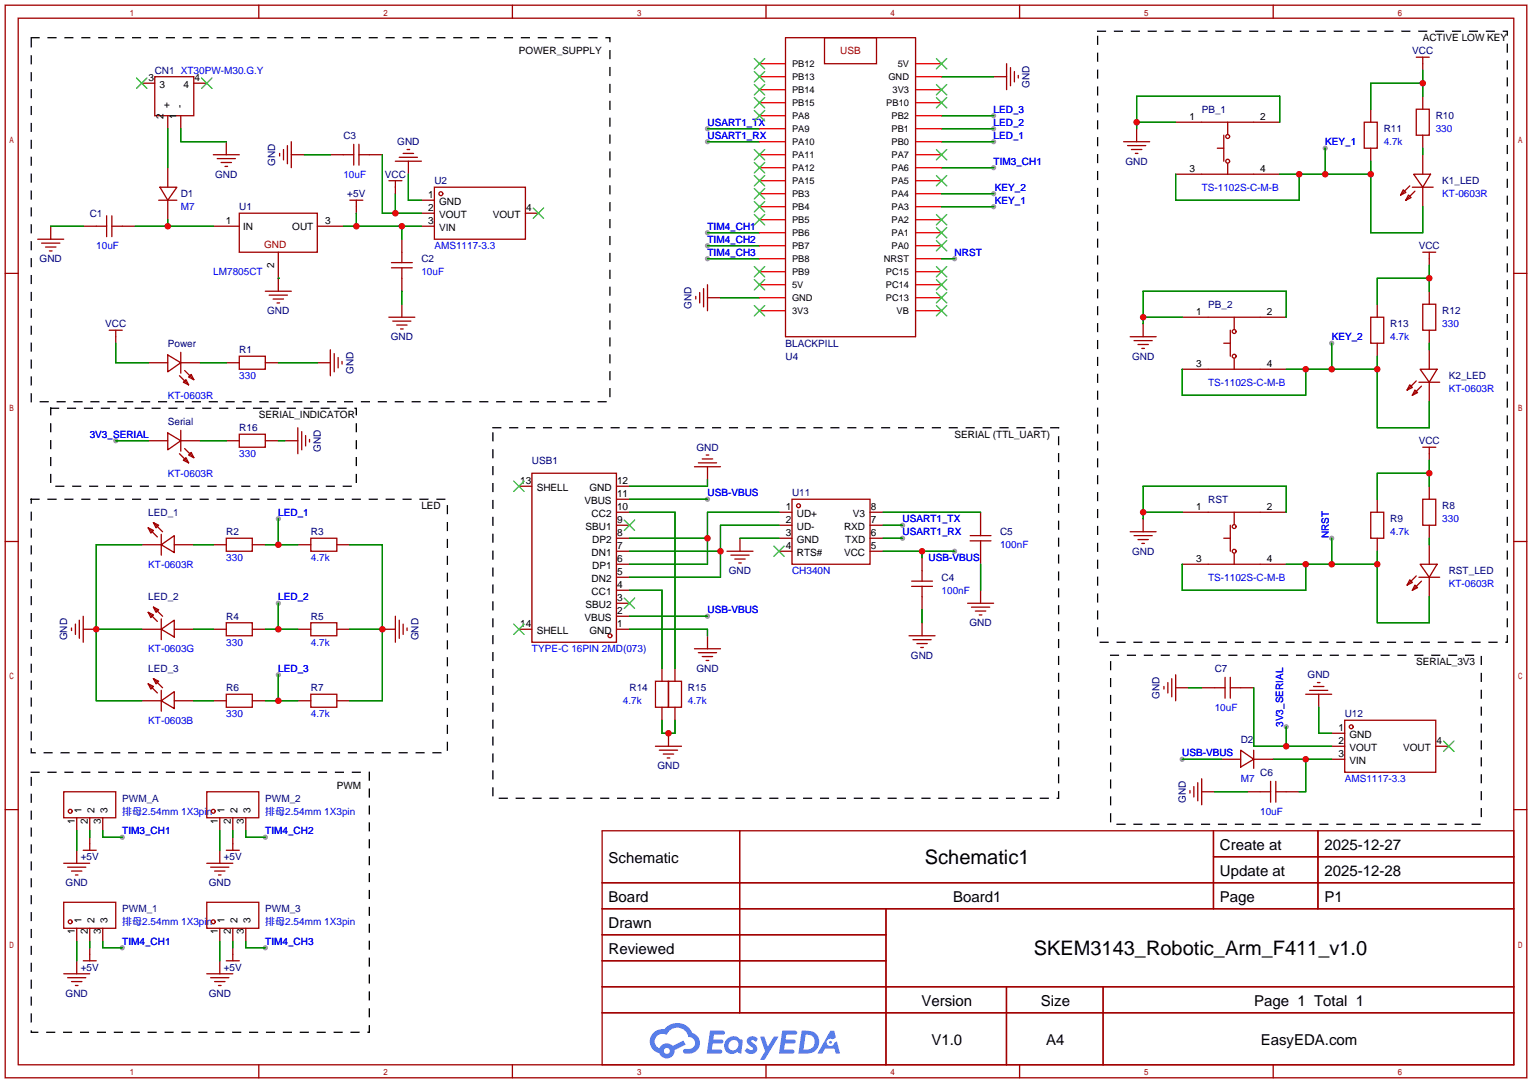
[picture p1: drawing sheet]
<svg xmlns="http://www.w3.org/2000/svg" width="299mm" height="212mm" viewBox="0 0 299 212" stroke-linecap="round" stroke-linejoin="round" font-family="sans-serif">
<g fill="#999">
<circle cx="138.2" cy="48" r=".51"/>
<circle cx="138.2" cy="45.5" r=".51"/>
<circle cx="138.2" cy="50.5" r=".51"/>
<circle cx="138.2" cy="25.1" r=".51"/>
<circle cx="138.2" cy="27.7" r=".51"/>
<circle cx="194.1" cy="27.7" r=".51"/>
<circle cx="194.1" cy="25.1" r=".51"/>
<circle cx="194.1" cy="22.6" r=".51"/>
<circle cx="194.1" cy="32.8" r=".51"/>
<circle cx="54.4" cy="101.3" r=".51"/>
<circle cx="54.4" cy="117.9" r=".51"/>
<circle cx="54.4" cy="131.8" r=".51"/>
<circle cx="260.1" cy="105.2" r=".51"/>
<circle cx="258.8" cy="29" r=".51"/>
<circle cx="260.1" cy="67.1" r=".51"/>
<circle cx="23.9" cy="163.6" r=".51"/>
<circle cx="23.9" cy="185.2" r=".51"/>
<circle cx="51.8" cy="185.2" r=".51"/>
<circle cx="51.8" cy="163.6" r=".51"/>
<circle cx="138.2" cy="97.5" r=".51"/>
<circle cx="138.2" cy="120.4" r=".51"/>
<circle cx="186.4" cy="107.7" r=".51"/>
<circle cx="176.3" cy="102.6" r=".51"/>
<circle cx="176.3" cy="105.2" r=".51"/>
<circle cx="251.2" cy="142" r=".51"/>
<circle cx="230.9" cy="148.3" r=".51"/>
<circle cx="22.6" cy="86.1" r=".51"/>
<circle cx="186.4" cy="50.5" r=".51"/>
<circle cx="194.1" cy="40.4" r=".51"/>
<circle cx="194.1" cy="37.8" r=".51"/>
</g>
<g fill="none" stroke="#a10000" stroke-width=".25">
<path d="M1 1h297.2v209.6h-297.2zM3.6 3.6h292.1v204.4h-292.1zM50.5 1v2.6M100.1 1v2.6M149.6 1v2.6M199.1 1v2.6M248.7 1v2.6M1 53.4h2.6M295.7 53.4h2.5M1 105.8h2.6M295.7 105.8h2.5M1 158.2h2.6"/>
<path d="M295.7 158.2h2.5M117.6 162.3h178.1v45.7h-178.1zM117.6 172.5h178.1M117.6 177.5h178.1M144.5 162.3v35.6M173 177.5v30.5M237 162.3v15.2M237 167.4h58.7M257.4 162.3v15.2M117.6 182.6h55.4M117.6 192.8h178.1M117.6 187.7h55.4"/>
<path d="M117.6 197.9h178.1M196.6 192.8v15.2M215.4 192.8v15.2M50.5 208v2.6M100.1 208v2.6M149.6 208v2.6M199.1 208v2.6M248.7 208v2.6"/>
</g>
<g fill="#5487ff">
<path d="M146.2 202.7a1.3 1.3 0 0 1 1.8 .3l-.4 .6a.54 .54 0 0 0-.9-.2l.1 .2a1.58 1.58 0 0 1 1.1 1.5 1.43 1.43 0 0 1-2.5 .2l.5-.6a.64 .64 0 0 0 .6 .5 .64 .64 0 0 0 .6-.3l-.2-.2a1.35 1.35 0 0 1-.9-1.8z"/>
<path d="M148.5 202.5h.8l.7 2 1.1-2h1l-2.8 4.6h-.9l1-1.7z"/>
<path d="M138.7 201.4h1.6a1.31 1.31 0 0 1 1.3 .2 .4 .4 0 0 1-.4 .5l-1.8 .1-.1 .9h1.7a.4 .4 0 0 1 .3 .4 .4 .4 0 0 1-.4 .4h-1.7l-.2 1.2h.8a1.23 1.23 0 0 1 1.2 .2 .39 .39 0 0 1-.3 .5h-2.7z"/>
<path d="M152.8 201.4h1.6a1.32 1.32 0 0 1 1.3 .2 .39 .39 0 0 1-.4 .5l-1.7 .1-.2 .9h1.7a.4 .4 0 0 1 .3 .4 .4 .4 0 0 1-.4 .4h-1.7l-.2 1.2h.8a1.23 1.23 0 0 1 1.2 .1 .39 .39 0 0 1-.3 .6h-2.7z"/>
<path d="M162.2 201.4h.7l.4 1.3-.7 .4a.75 .75 0 0 0-1.1 .3 .75 .75 0 0 0 .5 1 .75 .75 0 0 0 .9-.7l.6-.2 .6 2.3h-.9l-.2-.9h-1.9l-.5 .9h-.9z"/>
<path d="M156.6 201.4l-.7 4.4h1.5a2.27 2.27 0 0 0 2.6-2.2 2.27 2.27 0 0 0-2.7-2.2zM157.3 202.1a1.5 1.5 0 0 1 1.8 1.6 1.5 1.5 0 0 1-1.9 1.4h-.3z"/>
<path d="M142 203a1.6 1.6 0 0 0-.3 2.3 1.6 1.6 0 0 0 2.3 .2l.8 .3 .3-2.4-.2-.3-.4-.1a1.58 1.58 0 0 0-2.5 0zM142.6 203.5a.99 .99 0 0 1 1.6 .3 .99 .99 0 0 1-.9 1.4 .94 .94 0 0 1-1-.6 .94 .94 0 0 1 .3-1.1z"/>
<path d="M127.6 201.8a2.37 2.37 0 0 0 1.2 4 1.54 1.54 0 0 0 1.7 1 1.54 1.54 0 0 0 1.3-1.6l2.1-1.1-.4-.8-2.1 1a1.57 1.57 0 0 0-2.6 .5 1.5 1.5 0 0 1-.7-2.1 1.5 1.5 0 0 1 2.1-.5 2.23 2.23 0 0 1 2.3-1.4 2.23 2.23 0 0 1 2 1.8 1.16 1.16 0 0 1 1.3 1.1 1.16 1.16 0 0 1-1.1 1.2h-.7a.47 .47 0 0 0-.6 .4 .47 .47 0 0 0 .4 .5 2.17 2.17 0 0 0 2.6-.9 2.17 2.17 0 0 0-.4-2.7l-.8-.4a3.2 3.2 0 0 0-5.4-.7l-1.2 .1zM129.7 205.3a.58 .58 0 0 1 1.1 0 .58 .58 0 0 1-1.1 0z"/>
<circle cx="162.2" cy="203.6" r=".28"/>
</g>
<g fill="none" stroke="#008700" stroke-width=".25">
<path d="M183.9 15h10.2M277.9 13.7v5.1M277.9 16.3h-10.2v5M32.8 25.1v7.7M35.3 25.1v2.6h8.9M59.4 30.2h5.1M74.7 30.2v11.5h7.6M77.2 37.8v3.9M79.8 34v5.1h2.5M138.2 25.1h10.1M138.2 27.7h10.1M183.9 25.1h10.2"/>
<path d="M183.9 27.7h10.2M183.9 22.6h10.2M183.9 32.8h10.2M183.9 37.8h10.2M222 23.9h7.6M229.6 34v5.1h24.1v-5.1M249.9 34h17.8M249.9 23.9v-5.1h-27.9v6.3M258.8 29v5M267.7 31.5v14h10.2v-5.1M277.9 29v1.2M9.9 44.2h6.4"/>
<path d="M26.4 44.2h15.3M32.8 42.9v1.3M54.4 54.4h.1M67.1 44.2h15.2M69.6 41.7v2.5M78.5 44.2v2.5M78.5 56.9v2.5M138.2 48h10.1M138.2 45.5h10.1M138.2 50.5h10.1M140.7 58.2h7.6M183.9 50.5h2.5"/>
<path d="M183.9 40.4h10.2M279.1 51.8v5.1M279.1 54.4h-10.1v5M22.6 67.1v3.8h6.4M39.1 70.9h5.1M54.4 70.9h7.6M223.3 62h7.6M230.9 72.1v5.1h24.1v-5.1M251.2 62v-5.1h-27.9v6.3M251.2 72.1h17.8M260.1 67.1v5M269 69.6v14h10.1v-5.1"/>
<path d="M279.1 67.1v1.2M22.6 86.1h6.4M39.1 86.1h5.1M54.4 86.1h1.2M122.9 97.5h15.3M138.2 93.7v1.3h-15.3M279.1 89.9v5.1M279.1 92.5h-10.1v5M27.7 106.4h-8.9v30.5h8.9M37.8 106.4h3.9M51.8 106.4h6.4M54.4 101.3v5.1"/>
<path d="M54.4 117.9v5M68.3 106.4h6.4v30.5h-6.4M122.9 115.3h6.4v15.3M122.9 100.1h8.9v30.5M122.9 105.2h15.3M122.9 107.7h17.8M144.5 105.2h7.6M152.1 100.1h-13.9v10.1h-15.3M152.1 102.6h-11.4v10.2h-17.8M172.5 100.1h19M172.5 105.2h3.8M172.5 102.6h3.8"/>
<path d="M172.5 107.7h13.9M180.1 107.7v1.3M180.1 119.1v2.6M191.5 110.2v5.1M223.3 100.1h7.6M230.9 110.2v5.1h24.1v-5.1M251.2 110.2h17.8M251.2 100.1v-5.1h-27.9v6.3M260.1 105.2v5M269 107.7v14h10.1v-5.1M279.1 105.2v1.2M18.8 122.9h8.9"/>
<path d="M37.8 136.9h3.9M37.8 122.9h3.9M51.8 136.9h6.4M51.8 122.9h6.4M54.4 131.8v5.1M68.3 122.9h6.4M122.9 122.9h15.3v1.3M122.9 120.4h15.3M232.2 134.4h2.5M244.9 134.4v11.4h15.2M257.6 138.2v5.1h2.5M129.3 140.7v2.6h2.5v-2.6"/>
<path d="M230.9 148.3h7.6M237.2 154.7h6.4M248.7 148.3h11.4M251.2 142v3.8M255 148.3v6.4h-1.3M15 162.3v3.8M17.5 162.3v1.3M20.1 162.3v1.3h3.8M42.9 162.3v3.8M45.5 162.3v1.3M48 162.3v1.3h3.8M15 183.9v3.8"/>
<path d="M17.5 183.9v1.3M20.1 183.9v1.3h3.8M42.9 183.9v3.8M45.5 183.9v1.3M48 183.9v1.3h3.8"/>
</g>
<g fill="none" stroke="#a10000" stroke-width=".25">
<path d="M27.7 16.3h2.5M30.2 15h7.6v7.6h-7.6zM37.8 16.3h2.6M153.4 7.4h25.4v58.4h-25.4zM161 7.4h10.2v5h-10.2zM194.1 15h2.5M196.6 12.4v5.1M197.4 13.2v3.6M198.1 14v2M198.9 14.7v.5M276.6 11.2h2.5M277.9 11.2v2.5"/>
<path d="M277.9 18.8v2.5M31 39.1h3.5M31.2 36.6h3.3l-1.7 2.5zM32.8 22.6v2.5M32.8 32.8v3.8M32.8 39.1v3.8M35.3 22.6v2.5M41.7 30.2h5M42.4 31h3.6M43.2 31.8h2M43.9 32.5h.5M44.2 27.7v2.5"/>
<path d="M54.6 30v.5M55.4 29.2v2M56.1 28.4v3.6M56.9 30.2h2.5M56.9 27.7v5.1M64.5 30.2h4.6M68.3 39.1h2.6M69.1 28.2v4.1M69.6 39.1v2.6M70.1 30.2h4.6M70.1 28.2v4.1M75.9 35.3h2.6"/>
<path d="M77.2 31.5h5.1M77.2 35.3v2.5M78 30.7h3.5M78.7 30h2.1M79.5 29.2h.5M79.8 31.5v2.5M82.3 39.1h2.5M84.8 36.6h17.8v10.1h-17.8zM219.5 27.7h5M220.2 28.4h3.6M221 29.2h2M221.7 30h.5"/>
<path d="M222 25.1v2.6M229.6 34h20.3M229.6 23.9h20.3M237.7 29h1.3M239 26.4v5.1M239.8 23.9v2.3M239.8 32v2M266.4 23.9h2.6v5.1h-2.6zM267.7 21.3v2.6M267.7 29v2.5M274.1 37.1l.5 .5-1 .5zM275.1 38.1l.5 .5-1 .5z"/>
<path d="M275.3 36.3l-1.7 1.8M275.8 36.6h4.1M276.1 34h3.3l-1.5 2.6zM276.4 37.3l-1.8 1.8M276.6 21.3h2.5v5.1h-2.5zM277.9 26.4v2.6M277.9 30.2v3.8M277.9 36.6v3.8M7.4 46.7h5M8.1 47.5h3.6M8.9 48.3h2M9.7 49h.5"/>
<path d="M9.9 44.2v2.5M16.3 44.2h4.5M20.8 42.2v4M21.8 44.2h4.6M21.8 42.2v4M41.7 44.2h5M46.7 41.7h15.3v7.6h-15.3zM51.8 56.9h5.1M52.6 57.7h3.5M53.3 58.4h2.1M54.1 59.2h.5M54.4 49.3v7.6"/>
<path d="M62 44.2h5.1M76.5 52.3h4M76.5 51.3h4M78.5 46.7v4.6M78.5 52.3v4.6M78.5 59.4v2.6M82.3 44.2h2.5M82.3 41.7h2.5M102.6 41.7h2.6M135.9 57.9v.5M136.7 57.2v2M137.4 56.4v3.5"/>
<path d="M138.2 58.2h2.5M138.2 55.6v5.1M269 59.4v2.6M277.9 59.4h2.5v5.1h-2.5zM277.9 49.3h2.5M279.1 49.3v2.5M279.1 56.9v2.5M21.3 64.5h2.6M22.6 64.5v2.6M29 70.9h3.8M32.8 69.3l2.5 1.6-2.5 1.7zM35.1 73.4l1.7 1.8"/>
<path d="M35.3 68.8v4.1M35.3 70.9h3.8M35.8 74.7l.5-.5 .5 1zM36.1 72.4l1.7 1.8M37.3 73.2l.5 1-1-.5zM44.2 70.9h2.5M46.7 69.6h5.1v2.5h-5.1zM51.8 70.9h2.6M62 70.9h2.5M64.5 68.3v5.1M65.3 69.1v3.5M66 69.8v2.1"/>
<path d="M66.8 70.6v.5M75.9 62h5.1M76.7 62.7h3.6M77.5 63.5h2M78.2 64.3h.5M220.7 65.8h5.1M221.5 66.5h3.5M222.2 67.3h2.1M223 68.1h.5M223.3 63.2v2.6M230.9 62h20.3M230.9 72.1h20.3"/>
<path d="M239 67.1h1.3M240.3 64.5v5.1M241 62v2.3M241 70.1v2M267.7 62h2.6v5.1h-2.6zM269 67.1v2.5M275.3 75.2l.5 .5-1 .5zM276.4 76.2l.5 .5-1.1 .5zM276.6 74.4l-1.8 1.8M277.1 74.7h4.1M277.4 72.1h3.3l-1.6 2.6zM277.6 75.4l-1.8 1.8"/>
<path d="M279.1 64.5v2.6M279.1 68.3v3.8M279.1 74.7v3.8M29 86.1h3.8M32.8 84.6l2.5 1.5-2.5 1.8zM35.1 88.6l1.7 1.8M35.3 84.1v4M35.3 86.1h3.8M35.8 89.9l.5-.5 .5 1zM36.1 87.6l1.7 1.8M37.3 88.4l.5 1-1-.5zM44.2 86.1h2.5"/>
<path d="M46.7 84.8h5.1v2.6h-5.1zM51.8 86.1h2.6M55.6 86.1h2.6M58.2 83.6v5M58.9 84.3v3.6M59.7 85.1v2M60.5 85.9v.5M101.3 95h2.6M103.9 92.5h16.5v33h-16.5zM120.4 97.5h2.5M120.4 95h2.5M135.6 91.2h5.1"/>
<path d="M136.4 90.4h3.6M137.2 89.7h2M137.9 88.9h.5M138.2 91.2v2.5M154.7 97.5h15.2v12.7h-15.2zM269 97.5v2.6M277.9 97.5h2.5v5.1h-2.5zM277.9 87.4h2.5M279.1 87.4v2.5M279.1 95v2.5M27.7 106.4h3.8M29 103.1l1 .5-.5 .5z"/>
<path d="M29 119.6l1 .5-.5 .5zM29 103.1l1.7 1.8M29 119.6l1.7 1.8M30 102.1l1 .5-.5 .5zM30 118.6l1 .5-.5 .5zM30 102.1l1.7 1.8M30 118.6l1.7 1.8M31.5 106.4l2.5-1.8v3.3zM31.5 104.4v4.1M34 106.4h3.8M41.7 106.4h2.5M44.2 105.2h5.1v2.5h-5.1z"/>
<path d="M49.3 106.4h2.5M58.2 106.4h2.5M60.7 105.2h5.1v2.5h-5.1zM65.8 106.4h2.5M120.4 110.2h2.5M120.4 100.1h2.5M120.4 105.2h2.5M120.4 112.8h2.5M120.4 102.6h2.5M120.4 107.7h2.5M120.4 117.9h2.5M120.4 115.3h2.5"/>
<path d="M142 107.7h5.1M142.7 108.5h3.6M143.5 109.2h2M144.3 110h.5M144.5 105.2v2.5M152.1 100.1h2.6M152.1 105.2h2.6M152.1 102.6h2.6M152.1 107.7h2.6M169.9 100.1h2.6M169.9 105.2h2.6M169.9 102.6h2.6"/>
<path d="M169.9 107.7h2.6M178.1 114.6h4M178.1 113.5h4M180.1 109v4.5M180.1 114.6v4.5M189 117.9h5.1M189.5 104.6h4M189.5 105.7h4M189.7 118.6h3.6M190.5 119.4h2M191.5 100.1v4.5M191.5 105.7v4.5"/>
<path d="M191.5 115.3v2.6M220.7 103.9h5.1M221.5 104.6h3.5M222.2 105.4h2.1M223 106.2h.5M223.3 101.3v2.6M230.9 110.2h20.3M230.9 100.1h20.3M239 105.2h1.3M240.3 102.6v5.1M241 100.1v2.3M241 108.2v2"/>
<path d="M267.7 100.1h2.6v5.1h-2.6zM269 105.2v2.5M275.3 113.3l.5 .5-1 .5zM276.4 114.3l.5 .5-1.1 .5zM276.6 112.5l-1.8 1.8M277.1 112.8h4.1M277.4 110.2h3.3l-1.6 2.6zM277.6 113.5l-1.8 1.8M279.1 102.6v2.6M279.1 106.4v3.8M279.1 112.8v3.8M14 122.7v.5"/>
<path d="M14.7 121.9v2.1M15.5 121.2v3.5M16.3 122.9h2.5M16.3 120.4v5.1M27.7 122.9h3.8M27.7 136.9h3.8M29 133.6l1 .5-.5 .5zM29 133.6l1.7 1.8M30 132.6l1 .5-.5 .5zM30 132.6l1.7 1.8M31.5 122.9l2.5-1.7v3.3zM31.5 136.9l2.5-1.8v3.3z"/>
<path d="M31.5 120.9v4.1M31.5 134.9v4M34 122.9h3.8M34 136.9h3.8M41.7 122.9h2.5M41.7 136.9h2.5M44.2 121.7h5.1v2.5h-5.1zM44.2 135.6h5.1v2.6h-5.1zM49.3 122.9h2.5M49.3 136.9h2.5M58.2 122.9h2.5M58.2 136.9h2.5"/>
<path d="M60.7 121.7h5.1v2.5h-5.1zM60.7 135.6h5.1v2.6h-5.1zM65.8 122.9h2.5M65.8 136.9h2.5M74.7 122.9h2.5M77.2 120.4v5.1M78 121.2v3.5M78.7 121.9v2.1M79.5 122.7v.5M101.3 122.9h2.6M120.4 122.9h2.5M120.4 120.4h2.5"/>
<path d="M128 133.1h2.6v5.1h-2.6zM129.3 130.6v2.5M129.3 138.2v2.5M130.6 133.1h2.5v5.1h-2.5zM131.8 130.6v2.5M131.8 138.2v2.5M135.6 126.7h5.1M136.4 127.5h3.6M137.2 128.3h2M137.9 129h.5M138.2 124.2v2.5M177.5 124.2h5.1"/>
<path d="M178.3 125h3.6M179.1 125.7h2M179.8 126.5h.5M180.1 121.7v2.5M191.3 120.1h.5M227.3 134.1v.5M228.1 133.4v2M228.9 132.6v3.5M229.6 134.4h2.6M229.6 131.8v5.1M234.7 134.4h4.6M239.3 132.3v4.1"/>
<path d="M240.3 132.3v4.1M240.3 134.4h4.6M255 135.6h5.1M255.8 134.9h3.5M256.5 134.1h2.1M257.3 133.4h.5M257.6 135.6v2.6M12.4 154.7h10.2v5.1h-10.2zM15 159.8v2.5M17.5 159.8v2.5M20.1 159.8v2.5M40.4 154.7h10.1v5.1h-10.1z"/>
<path d="M42.9 159.8v2.5M45.5 159.8v2.5M48 159.8v2.5M128 145.8h5.1M128.8 146.6h3.5M129.5 147.3h2.1M130.3 148.1h.5M130.6 143.3v2.5M232.4 154.4v.5M233.2 153.7v2M233.9 152.9v3.6M234.7 154.7h2.5"/>
<path d="M234.7 152.1v5.1M238.5 148.3h3.8M242.3 146.6l2.6 1.7-2.6 1.6zM243.6 154.7h4.6M244.9 148.3h3.8M244.9 146.6v3.5M248.2 152.7v4M249.2 152.7v4M249.2 154.7h4.5M260.1 145.8h2.5M260.1 143.3h2.5M260.1 148.3h2.5"/>
<path d="M262.6 140.7h17.8v10.2h-17.8zM280.4 145.8h2.6M12.4 176.3h10.2v5.1h-10.2zM12.4 168.7h5.1M13.2 169.4h3.6M14 170.2h2M14.7 170.9h.5M15 166.1v2.6M16.3 166.1h2.5M17.5 163.6v2.5M40.4 176.3h10.1v5.1h-10.1zM40.4 168.7h5.1"/>
<path d="M41.1 169.4h3.6M41.9 170.2h2M42.7 170.9h.5M42.9 166.1v2.6M44.2 166.1h2.5M45.5 163.6v2.5M12.4 190.2h5.1M13.2 191h3.6M14 191.8h2M14.7 192.5h.5M15 181.4v2.5M15 187.7v2.5"/>
<path d="M16.3 187.7h2.5M17.5 181.4v2.5M17.5 185.2v2.5M20.1 181.4v2.5M40.4 190.2h5.1M41.1 191h3.6M41.9 191.8h2M42.7 192.5h.5M42.9 181.4v2.5M42.9 187.7v2.5M44.2 187.7h2.5M45.5 181.4v2.5"/>
<path d="M45.5 185.2v2.5M48 181.4v2.5"/>
<circle cx="86.1" cy="37.8" r=".38"/>
<circle cx="239.8" cy="31.5" r=".38"/>
<circle cx="239.8" cy="26.7" r=".38"/>
<circle cx="241" cy="64.8" r=".38"/>
<circle cx="241" cy="69.6" r=".38"/>
<circle cx="156" cy="98.8" r=".38"/>
<circle cx="241" cy="102.9" r=".38"/>
<circle cx="241" cy="107.7" r=".38"/>
<circle cx="119.1" cy="124.2" r=".38"/>
<circle cx="13.7" cy="158.5" r=".38"/>
<circle cx="41.7" cy="158.5" r=".38"/>
<circle cx="263.9" cy="142" r=".38"/>
<circle cx="13.7" cy="180.1" r=".38"/>
<circle cx="41.7" cy="180.1" r=".38"/>
</g>
<g fill="none" stroke="#3c3" stroke-width=".25">
<path d="M26.7 15.2l2 2.1M28.7 15.2l-2 2.1M39.4 15.2l2 2.1M41.4 15.2l-2 2.1M147.3 11.4l2.1 2.1M147.3 14l2.1 2M147.3 16.5l2.1 2M147.3 19.1l2.1 2M149.4 11.4l-2.1 2.1M149.4 14l-2.1 2M149.4 16.5l-2.1 2M149.4 19.1l-2.1 2"/>
<path d="M182.9 11.4l2 2.1M182.9 16.5l2 2M182.9 19.1l2 2M184.9 16.5l-2 2M184.9 19.1l-2 2M184.9 11.4l-2 2.1M147.3 21.6l2.1 2M147.3 29.2l2.1 2M147.3 31.8l2.1 2M147.3 34.3l2.1 2M147.3 36.8l2.1 2.1M147.3 39.4l2.1 2"/>
<path d="M149.4 21.6l-2.1 2M149.4 29.2l-2.1 2M149.4 31.8l-2.1 2M149.4 34.3l-2.1 2M149.4 36.8l-2.1 2.1M149.4 39.4l-2.1 2M182.9 29.2l2 2M182.9 34.3l2 2M184.9 29.2l-2 2M184.9 34.3l-2 2M104.1 40.6l2.1 2.1M106.2 40.6l-2.1 2.1"/>
<path d="M147.3 41.9l2.1 2M147.3 52.1l2.1 2M147.3 54.6l2.1 2M147.3 59.7l2.1 2M149.4 41.9l-2.1 2M149.4 52.1l-2.1 2M149.4 54.6l-2.1 2M149.4 59.7l-2.1 2M182.9 41.9l2 2M182.9 44.4l2 2.1M182.9 47l2 2M182.9 52.1l2 2"/>
<path d="M182.9 54.6l2 2M182.9 57.2l2 2M182.9 59.7l2 2M184.9 41.9l-2 2M184.9 44.4l-2 2.1M184.9 47l-2 2M184.9 52.1l-2 2M184.9 54.6l-2 2M184.9 57.2l-2 2M184.9 59.7l-2 2M100.3 94l2.1 2M102.4 94l-2.1 2"/>
<path d="M121.9 116.8l2.1 2.1M121.9 101.6l2.1 2M124 116.8l-2.1 2.1M124 101.6l-2.1 2M151.1 106.7l2.1 2M153.2 106.7l-2.1 2M100.3 121.9l2.1 2.1M102.4 121.9l-2.1 2.1M281.9 144.8l2.1 2M284 144.8l-2.1 2"/>
</g>
<path d="M6.1 7.4h113v71.1h-113zM214.4 6.1h80v119.4h-80zM9.9 79.8h59.7v15.2h-59.7zM6.1 97.5h81.3v49.6h-81.3zM96.3 83.6h110.5v72.4h-110.5zM216.9 128h72.4v33h-72.4zM6.1 150.9h66v50.8h-66z" fill="none" stroke="#000" stroke-width=".25" stroke-dasharray="1.5 1.8"/>
<g fill="none" stroke="#f00" stroke-width=".25">
<path d="M148.3 12.4h5.1M148.3 15h5.1M148.3 17.5h5.1M178.8 12.4h5.1M178.8 15h5.1M178.8 17.5h5.1M148.3 20.1h5.1M148.3 22.6h5.1M148.3 25.1h5.1M148.3 27.7h5.1M148.3 30.2h5.1M148.3 32.8h5.1"/>
<path d="M148.3 35.3h5.1M148.3 37.8h5.1M178.8 20.1h5.1M178.8 22.6h5.1M178.8 25.1h5.1M178.8 27.7h5.1M178.8 30.2h5.1M178.8 32.8h5.1M178.8 35.3h5.1M178.8 37.8h5.1M148.3 40.4h5.1M148.3 42.9h5.1"/>
<path d="M148.3 45.5h5.1M148.3 48h5.1M148.3 50.5h5.1M148.3 53.1h5.1M148.3 55.6h5.1M148.3 58.2h5.1M178.8 40.4h5.1M178.8 42.9h5.1M178.8 45.5h5.1M178.8 48h5.1M178.8 50.5h5.1M178.8 53.1h5.1"/>
<path d="M178.8 55.6h5.1M178.8 58.2h5.1M148.3 60.7h5.1M178.8 60.7h5.1"/>
</g>
<g fill="#c00">
<circle cx="77.2" cy="41.7" r=".63"/>
<circle cx="69.6" cy="44.2" r=".63"/>
<circle cx="78.5" cy="44.2" r=".63"/>
<circle cx="18.8" cy="122.9" r=".63"/>
<circle cx="54.4" cy="106.4" r=".63"/>
<circle cx="54.4" cy="122.9" r=".63"/>
<circle cx="54.4" cy="136.9" r=".63"/>
<circle cx="74.7" cy="122.9" r=".63"/>
<circle cx="269" cy="110.2" r=".63"/>
<circle cx="260.1" cy="110.2" r=".63"/>
<circle cx="255" cy="110.2" r=".63"/>
<circle cx="279.1" cy="92.5" r=".63"/>
<circle cx="223.3" cy="100.1" r=".63"/>
<circle cx="267.7" cy="34" r=".63"/>
<circle cx="258.8" cy="34" r=".63"/>
<circle cx="253.7" cy="34" r=".63"/>
<circle cx="277.9" cy="16.3" r=".63"/>
<circle cx="222" cy="23.9" r=".63"/>
<circle cx="269" cy="72.1" r=".63"/>
<circle cx="260.1" cy="72.1" r=".63"/>
<circle cx="255" cy="72.1" r=".63"/>
<circle cx="279.1" cy="54.4" r=".63"/>
<circle cx="223.3" cy="62" r=".63"/>
<circle cx="138.2" cy="105.2" r=".63"/>
<circle cx="140.7" cy="107.7" r=".63"/>
<circle cx="180.1" cy="107.7" r=".63"/>
<circle cx="130.6" cy="143.3" r=".63"/>
<circle cx="251.2" cy="145.8" r=".63"/>
<circle cx="255" cy="148.3" r=".63"/>
<circle cx="32.8" cy="44.2" r=".63"/>
</g>
<g font-size="3.9">
<text x="180.7" y="168.8">Schematic1</text>
<text x="201.9" y="186.6">SKEM3143_Robotic_Arm_F411_v1.0</text>
</g>
<g font-size="2.9">
<text x="238.3" y="166.1">Create at</text>
<text x="258.7" y="166.1">2025-12-27</text>
<text x="118.9" y="168.6">Schematic</text>
<text x="238.3" y="171.1">Update at</text>
<text x="258.7" y="171.1">2025-12-28</text>
<text x="118.9" y="176.2">Board</text>
<text x="186.1" y="176.2">Board1</text>
<text x="238.3" y="176.2">Page</text>
<text x="258.7" y="176.2">P1</text>
<text x="118.9" y="181.3">Drawn</text>
<text x="118.9" y="186.4">Reviewed</text>
<text x="180" y="196.5">Version</text>
<text x="203.3" y="196.5">Size</text>
<text x="244.9" y="196.5">Page 1 Total 1</text>
<text x="181.9" y="204.2">V1.0</text>
<text x="204.3" y="204.2">A4</text>
<text x="246.2" y="204.2">EasyEDA.com</text>
</g>
<g font-size="2">
<text x="101.3" y="10.6">POWER_SUPPLY</text>
<text x="277.9" y="8.1">ACTIVE LOW KEY</text>
<text x="29" y="15.9">3</text>
<text x="31.2" y="17.2">3</text>
<text x="35.8" y="17.2">4</text>
<text x="38" y="15.9">4</text>
<text x="31.9" y="23.3" transform="rotate(-90 31.9 23.3)">2</text>
<text x="33.2" y="21.2" transform="rotate(-90 33.2 21.2)">+</text>
<text x="34.5" y="23.3" transform="rotate(-90 34.5 23.3)">1</text>
<text x="35.7" y="21.2" transform="rotate(-90 35.7 21.2)">-</text>
<text x="232.3" y="23.5">1</text>
<text x="246.1" y="23.5">2</text>
<text x="232.3" y="33.7">3</text>
<text x="246.1" y="33.7">4</text>
<text x="83.6" y="38.8">1</text>
<text x="83.6" y="41.3">2</text>
<text x="85.8" y="40">GND</text>
<text x="102.7" y="41.3">4</text>
<text x="44.1" y="43.8">1</text>
<text x="47.5" y="44.9">IN</text>
<text x="57.1" y="44.9">OUT</text>
<text x="63.5" y="43.8">3</text>
<text x="83.6" y="43.8">3</text>
<text x="85.8" y="42.6">VOUT</text>
<text x="85.8" y="45.1">VIN</text>
<text x="96.2" y="42.6">VOUT</text>
<text x="53.5" y="52.4" transform="rotate(-90 53.5 52.4)">2</text>
<text x="233.6" y="61.6">1</text>
<text x="247.4" y="61.6">2</text>
<text x="233.6" y="71.8">3</text>
<text x="247.4" y="71.8">4</text>
<text x="50.5" y="81.7">SERIAL_INDICATOR</text>
<text x="186.4" y="85.5">SERIAL (TTL_UART)</text>
<text x="101.6" y="94.6">13</text>
<text x="104.8" y="95.9">SHELL</text>
<text x="115.1" y="95.9">GND</text>
<text x="120.5" y="94.6">12</text>
<text x="82.3" y="99.5">LED</text>
<text x="114.1" y="98.5">VBUS</text>
<text x="115.5" y="101">CC2</text>
<text x="120.5" y="99.7">10</text>
<text x="120.5" y="97.2">11</text>
<text x="153.5" y="99.7">1</text>
<text x="155.6" y="101">UD+</text>
<text x="166.6" y="101">V3</text>
<text x="170.1" y="99.7">8</text>
<text x="233.6" y="99.7">1</text>
<text x="247.4" y="99.7">2</text>
<text x="114.4" y="103.5">SBU1</text>
<text x="115.7" y="106.1">DP2</text>
<text x="120.5" y="107.3">7</text>
<text x="120.5" y="104.8">8</text>
<text x="120.5" y="102.3">9</text>
<text x="153.5" y="102.3">2</text>
<text x="153.5" y="104.8">3</text>
<text x="153.5" y="107.3">4</text>
<text x="155.6" y="103.5">UD-</text>
<text x="155.6" y="106.1">GND</text>
<text x="164.9" y="103.5">RXD</text>
<text x="165.1" y="106.1">TXD</text>
<text x="170.1" y="107.3">5</text>
<text x="170.1" y="104.8">6</text>
<text x="170.1" y="102.3">7</text>
<text x="115.5" y="113.7">DN2</text>
<text x="115.5" y="108.6">DN1</text>
<text x="115.7" y="111.2">DP1</text>
<text x="120.5" y="112.4">5</text>
<text x="120.5" y="109.9">6</text>
<text x="155.6" y="108.6">RTS#</text>
<text x="164.9" y="108.6">VCC</text>
<text x="233.6" y="109.9">3</text>
<text x="247.4" y="109.9">4</text>
<text x="114.4" y="118.8">SBU2</text>
<text x="115.5" y="116.2">CC1</text>
<text x="120.5" y="117.5">3</text>
<text x="120.5" y="115">4</text>
<text x="101.6" y="122.6">14</text>
<text x="104.8" y="123.9">SHELL</text>
<text x="114.1" y="121.3">VBUS</text>
<text x="115.1" y="123.9">GND</text>
<text x="120.5" y="122.6">1</text>
<text x="120.5" y="120">2</text>
<text x="276.6" y="130">SERIAL_3V3</text>
<text x="261.4" y="142.9">1</text>
<text x="261.4" y="145.4">2</text>
<text x="261.4" y="148">3</text>
<text x="263.6" y="144.2">GND</text>
<text x="263.6" y="146.7">VOUT</text>
<text x="263.6" y="149.3">VIN</text>
<text x="274" y="146.7">VOUT</text>
<text x="280.5" y="145.4">4</text>
<text x="65.8" y="154.1">PWM</text>
<text x="14.6" y="161" transform="rotate(-90 14.6 161)">1</text>
<text x="15.9" y="158.8" transform="rotate(-90 15.9 158.8)">1</text>
<text x="17.2" y="161" transform="rotate(-90 17.2 161)">2</text>
<text x="18.4" y="158.8" transform="rotate(-90 18.4 158.8)">2</text>
<text x="19.7" y="161" transform="rotate(-90 19.7 161)">3</text>
<text x="21" y="158.8" transform="rotate(-90 21 158.8)">3</text>
<text x="42.6" y="161" transform="rotate(-90 42.6 161)">1</text>
<text x="43.8" y="158.8" transform="rotate(-90 43.8 158.8)">1</text>
<text x="45.1" y="161" transform="rotate(-90 45.1 161)">2</text>
<text x="46.4" y="158.8" transform="rotate(-90 46.4 158.8)">2</text>
<text x="47.7" y="161" transform="rotate(-90 47.7 161)">3</text>
<text x="48.9" y="158.8" transform="rotate(-90 48.9 158.8)">3</text>
<text x="14.6" y="182.6" transform="rotate(-90 14.6 182.6)">1</text>
<text x="15.9" y="180.4" transform="rotate(-90 15.9 180.4)">1</text>
<text x="17.2" y="182.6" transform="rotate(-90 17.2 182.6)">2</text>
<text x="18.4" y="180.4" transform="rotate(-90 18.4 180.4)">2</text>
<text x="19.7" y="182.6" transform="rotate(-90 19.7 182.6)">3</text>
<text x="21" y="180.4" transform="rotate(-90 21 180.4)">3</text>
<text x="42.6" y="182.6" transform="rotate(-90 42.6 182.6)">1</text>
<text x="43.8" y="180.4" transform="rotate(-90 43.8 180.4)">1</text>
<text x="45.1" y="182.6" transform="rotate(-90 45.1 182.6)">2</text>
<text x="46.4" y="180.4" transform="rotate(-90 46.4 180.4)">2</text>
<text x="47.7" y="182.6" transform="rotate(-90 47.7 182.6)">3</text>
<text x="48.9" y="180.4" transform="rotate(-90 48.9 180.4)">3</text>
</g>
<g font-size="2" fill="#a00000">
<text x="164.1" y="10.6">USB</text>
<text x="51.6" y="48.5">GND</text>
</g>
<g font-size="2" fill="#000080">
<text x="275.8" y="10.6">VCC</text>
<text x="30.2" y="14.4">CN1 XT30PW-M30.G.Y</text>
<text x="201.1" y="17.2" transform="rotate(-90 201.1 17.2)">GND</text>
<text x="234.7" y="22">PB_1</text>
<text x="280.4" y="23.3">R10</text>
<text x="67.1" y="27.1">C3</text>
<text x="77.6" y="28.4">GND</text>
<text x="270.3" y="25.8">R11</text>
<text x="42" y="34.7">GND</text>
<text x="53.8" y="32.4" transform="rotate(-90 53.8 32.4)">GND</text>
<text x="75.2" y="34.7">VCC</text>
<text x="84.8" y="36">U2</text>
<text x="219.8" y="32.2">GND</text>
<text x="281.7" y="36">K1_LED</text>
<text x="35.3" y="38.5">D1</text>
<text x="46.7" y="41.1">U1</text>
<text x="67.8" y="38.5">+5V</text>
<text x="17.5" y="42.3">C1</text>
<text x="7.7" y="51.2">GND</text>
<text x="82.3" y="51.2">C2</text>
<text x="277.1" y="48.7">VCC</text>
<text x="20.5" y="63.9">VCC</text>
<text x="52.2" y="61.4">GND</text>
<text x="135.1" y="60.3" transform="rotate(-90 135.1 60.3)">GND</text>
<text x="236" y="60.1">PB_2</text>
<text x="271.5" y="63.9">R13</text>
<text x="281.7" y="61.4">R12</text>
<text x="32.8" y="67.7">Power</text>
<text x="46.7" y="69">R1</text>
<text x="76.3" y="66.5">GND</text>
<text x="153.4" y="70.3">U4</text>
<text x="153.4" y="67.7">BLACKPILL</text>
<text x="221.1" y="70.3">GND</text>
<text x="69" y="73" transform="rotate(-90 69 73)">GND</text>
<text x="283" y="74.1">K2_LED</text>
<text x="32.8" y="83">Serial</text>
<text x="46.7" y="84.3">R16</text>
<text x="62.7" y="88.3" transform="rotate(-90 62.7 88.3)">GND</text>
<text x="136" y="88.1">GND</text>
<text x="277.1" y="86.8">VCC</text>
<text x="103.9" y="90.6">USB1</text>
<text x="29" y="100.8">LED_1</text>
<text x="154.7" y="97">U11</text>
<text x="236" y="98.2">RST</text>
<text x="281.7" y="99.5">R8</text>
<text x="44.2" y="104.6">R2</text>
<text x="60.7" y="104.6">R3</text>
<text x="195.3" y="104.6">C5</text>
<text x="271.5" y="102">R9</text>
<text x="142.4" y="112.2">GND</text>
<text x="183.9" y="113.5">C4</text>
<text x="221.1" y="108.4">GND</text>
<text x="283" y="112.2">RST_LED</text>
<text x="29" y="117.3">LED_2</text>
<text x="13.1" y="125.1" transform="rotate(-90 13.1 125.1)">GND</text>
<text x="44.2" y="121.1">R4</text>
<text x="60.7" y="121.1">R5</text>
<text x="81.7" y="125.1" transform="rotate(-90 81.7 125.1)">GND</text>
<text x="189.3" y="122.4">GND</text>
<text x="29" y="131.2">LED_3</text>
<text x="136" y="131.2">GND</text>
<text x="177.9" y="128.7">GND</text>
<text x="237.2" y="131.2">C7</text>
<text x="44.2" y="135.1">R6</text>
<text x="60.7" y="135.1">R7</text>
<text x="122.9" y="135.1">R14</text>
<text x="134.4" y="135.1">R15</text>
<text x="226.5" y="136.5" transform="rotate(-90 226.5 136.5)">GND</text>
<text x="255.4" y="132.5">GND</text>
<text x="262.6" y="140.1">U12</text>
<text x="242.3" y="145.2">D2</text>
<text x="128.4" y="150.3">GND</text>
<text x="246.1" y="151.6">C6</text>
<text x="23.9" y="156.6">PWM_A</text>
<text x="51.8" y="156.6">PWM_2</text>
<text x="231.6" y="156.9" transform="rotate(-90 231.6 156.9)">GND</text>
<text x="12.8" y="173.2">GND</text>
<text x="15.8" y="168.1">+5V</text>
<text x="40.8" y="173.2">GND</text>
<text x="43.7" y="168.1">+5V</text>
<text x="23.9" y="178.2">PWM_1</text>
<text x="51.8" y="178.2">PWM_3</text>
<text x="15.8" y="189.7">+5V</text>
<text x="43.7" y="189.7">+5V</text>
<text x="12.8" y="194.7">GND</text>
<text x="40.8" y="194.7">GND</text>
</g>
<g font-size="2" fill="#00f">
<text x="194.1" y="22">LED_3</text>
<text x="138.2" y="24.6">USART1_TX</text>
<text x="138.2" y="27.1">USART1_RX</text>
<text x="194.1" y="27.1">LED_1</text>
<text x="194.1" y="24.6">LED_2</text>
<text x="258.8" y="28.4">KEY_1</text>
<text x="270.3" y="28.4">4.7k</text>
<text x="280.4" y="25.8">330</text>
<text x="67.1" y="34.7">10uF</text>
<text x="194.1" y="32.2">TIM3_CH1</text>
<text x="35.3" y="41.1">M7</text>
<text x="194.3" y="39.8">KEY_1</text>
<text x="194.3" y="37.3">KEY_2</text>
<text x="234.7" y="37.3">TS-1102S-C-M-B</text>
<text x="281.7" y="38.5">KT-0603R</text>
<text x="138.2" y="47.4">TIM4_CH2</text>
<text x="138.2" y="44.9">TIM4_CH1</text>
<text x="18.8" y="48.7">10uF</text>
<text x="41.7" y="53.8">LM7805CT</text>
<text x="82.3" y="53.8">10uF</text>
<text x="84.8" y="48.7">AMS1117-3.3</text>
<text x="138.2" y="50">TIM4_CH3</text>
<text x="186.4" y="50">NRST</text>
<text x="281.7" y="63.9">330</text>
<text x="260.1" y="66.5">KEY_2</text>
<text x="271.5" y="66.5">4.7k</text>
<text x="32.8" y="77.9">KT-0603R</text>
<text x="46.7" y="74.1">330</text>
<text x="236" y="75.4">TS-1102S-C-M-B</text>
<text x="283" y="76.6">KT-0603R</text>
<text x="17.5" y="85.5">3V3_SERIAL</text>
<text x="46.7" y="89.3">330</text>
<text x="32.8" y="93.1">KT-0603R</text>
<text x="54.4" y="100.8">LED_1</text>
<text x="138.2" y="97">USB-VBUS</text>
<text x="176.3" y="102">USART1_TX</text>
<text x="176.3" y="104.6">USART1_RX</text>
<text x="195.3" y="107.1">100nF</text>
<text x="259.5" y="105.2" transform="rotate(-90 259.5 105.2)">NRST</text>
<text x="271.5" y="104.6">4.7k</text>
<text x="281.7" y="102">330</text>
<text x="29" y="110.9">KT-0603R</text>
<text x="44.2" y="109.7">330</text>
<text x="60.7" y="109.7">4.7k</text>
<text x="154.7" y="112.2">CH340N</text>
<text x="181.4" y="109.7">USB-VBUS</text>
<text x="236" y="113.5">TS-1102S-C-M-B</text>
<text x="54.4" y="117.3">LED_2</text>
<text x="138.2" y="119.8">USB-VBUS</text>
<text x="183.9" y="116">100nF</text>
<text x="283" y="114.7">KT-0603R</text>
<text x="29" y="127.4">KT-0603G</text>
<text x="44.2" y="126.2">330</text>
<text x="54.4" y="131.2">LED_3</text>
<text x="60.7" y="126.2">4.7k</text>
<text x="103.9" y="127.4">TYPE-C 16PIN 2MD(073)</text>
<text x="121.7" y="137.6">4.7k</text>
<text x="134.4" y="137.6">4.7k</text>
<text x="29" y="141.4">KT-0603B</text>
<text x="44.2" y="140.1">330</text>
<text x="60.7" y="140.1">4.7k</text>
<text x="237.2" y="138.9">10uF</text>
<text x="250.6" y="142" transform="rotate(-90 250.6 142)">3V3_SERIAL</text>
<text x="230.9" y="147.8">USB-VBUS</text>
<text x="242.3" y="152.8">M7</text>
<text x="262.6" y="152.8">AMS1117-3.3</text>
<text x="23.9" y="159.2">排母2.54mm 1X3pin</text>
<text x="51.8" y="159.2">排母2.54mm 1X3pin</text>
<text x="246.1" y="159.2">10uF</text>
<text x="23.9" y="163">TIM3_CH1</text>
<text x="51.8" y="163">TIM4_CH2</text>
<text x="23.9" y="180.8">排母2.54mm 1X3pin</text>
<text x="23.9" y="184.6">TIM4_CH1</text>
<text x="51.8" y="180.8">排母2.54mm 1X3pin</text>
<text x="51.8" y="184.6">TIM4_CH3</text>
</g>
<g font-size="1.8">
<text x="154.7" y="13.2">PB12</text>
<text x="154.7" y="15.7">PB13</text>
<text x="173.5" y="15.7">GND</text>
<text x="175.3" y="13.2">5V</text>
<text x="154.7" y="18.3">PB14</text>
<text x="154.7" y="20.8">PB15</text>
<text x="154.7" y="23.3">PA8</text>
<text x="173.1" y="20.8">PB10</text>
<text x="174.1" y="23.3">PB2</text>
<text x="174.3" y="18.3">3V3</text>
<text x="154.7" y="25.9">PA9</text>
<text x="154.7" y="28.4">PA10</text>
<text x="174.1" y="25.9">PB1</text>
<text x="174.1" y="28.4">PB0</text>
<text x="154.7" y="31">PA11</text>
<text x="154.7" y="33.5">PA12</text>
<text x="174.1" y="31">PA7</text>
<text x="174.1" y="33.5">PA6</text>
<text x="154.7" y="36">PA15</text>
<text x="154.7" y="38.6">PB3</text>
<text x="154.7" y="41.1">PB4</text>
<text x="174.1" y="36">PA5</text>
<text x="174.1" y="38.6">PA4</text>
<text x="174.1" y="41.1">PA3</text>
<text x="154.7" y="43.7">PB5</text>
<text x="154.7" y="46.2">PB6</text>
<text x="174.1" y="43.7">PA2</text>
<text x="174.1" y="46.2">PA1</text>
<text x="154.7" y="48.7">PB7</text>
<text x="154.7" y="51.3">PB8</text>
<text x="154.7" y="53.8">PB9</text>
<text x="172.6" y="51.3">NRST</text>
<text x="173" y="53.8">PC15</text>
<text x="174.1" y="48.7">PA0</text>
<text x="154.7" y="56.4">5V</text>
<text x="154.7" y="58.9">GND</text>
<text x="173" y="56.4">PC14</text>
<text x="173" y="58.9">PC13</text>
<text x="154.7" y="61.4">3V3</text>
<text x="175.1" y="61.4">VB</text>
</g>
</svg>
